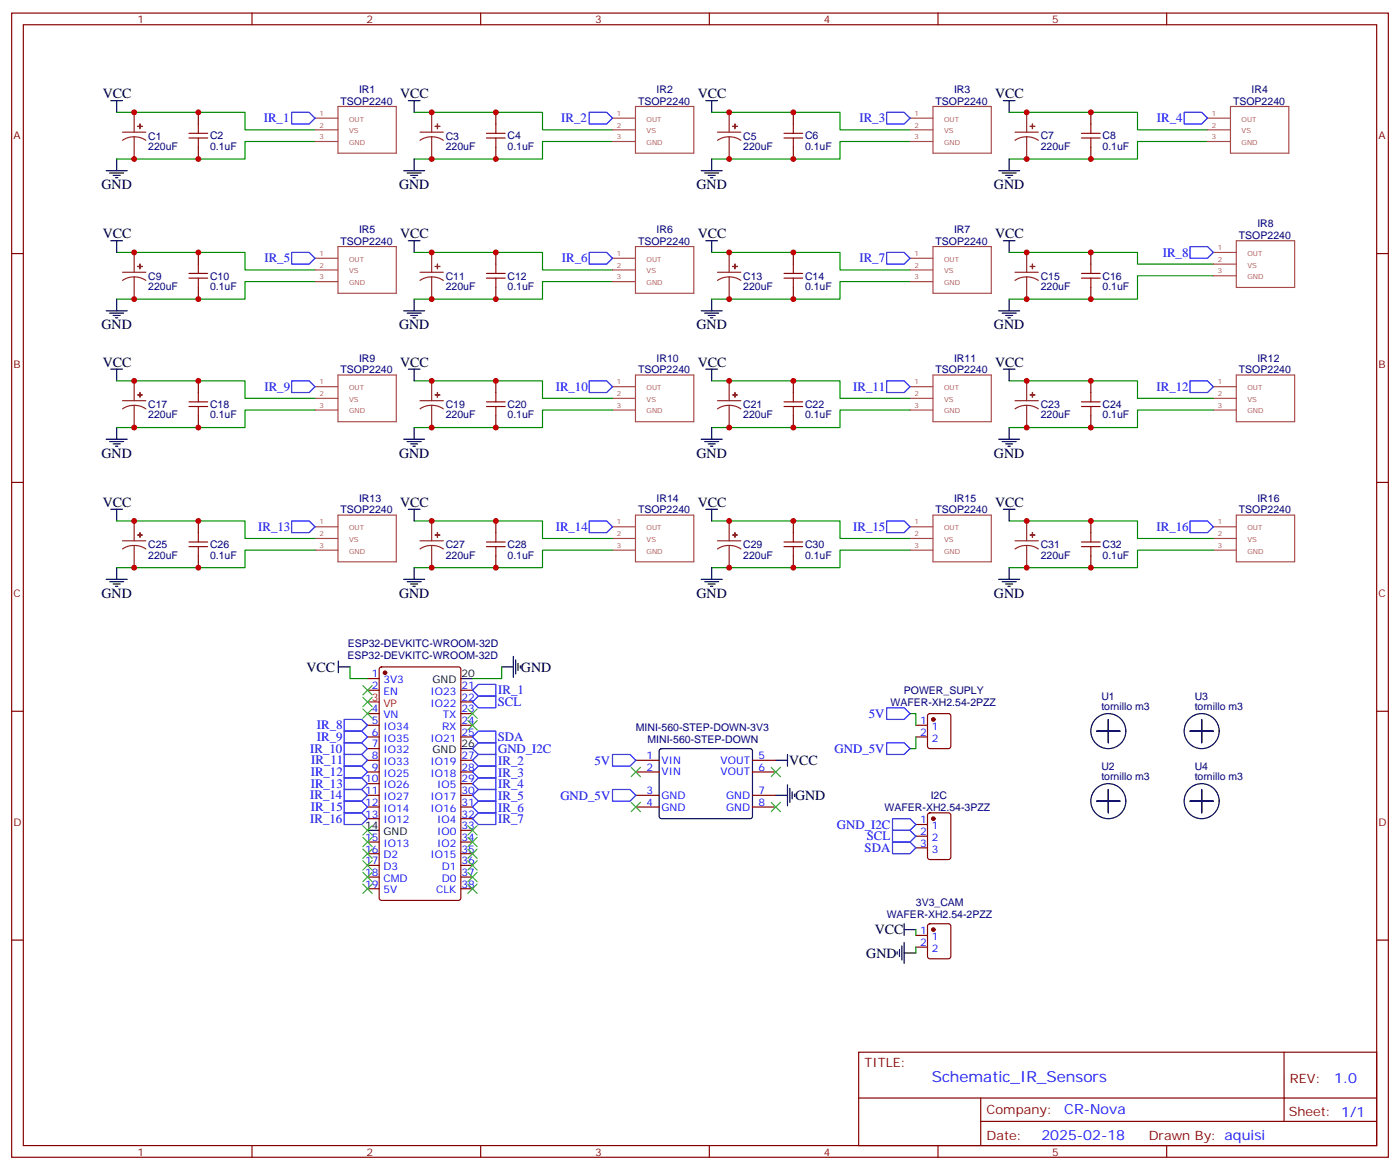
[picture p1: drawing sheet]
<svg xmlns="http://www.w3.org/2000/svg" width="423mm" height="354mm" viewBox="0 0 423 354" stroke-linecap="round" stroke-linejoin="round" font-family="sans-serif">
<g fill="none" stroke="#870000" stroke-width=".35">
<path d="M3.5 4h416.3v345.7h-416.3zM7.1 7.5h409.2v338.6h-409.2zM76.2 4v3.5M145.3 4v3.5M214.5 4v3.5M283.6 4v3.5M352.8 4v3.5M60 33.9v3.6M149.9 33.9v3.6M239.9 33.9v3.6M329.8 33.9v3.6M60 44.5v3.5"/>
<path d="M149.9 44.5v3.5M239.9 44.5v3.5M329.8 44.5v3.5M3.5 76.6h3.6M60 76.3v3.5M149.9 76.3v3.5M239.9 76.3v3.5M329.8 76.3v3.5M416.3 76.6h3.5M60 86.9v3.5M149.9 86.9v3.5M239.9 86.9v3.5"/>
<path d="M329.8 86.9v3.5M60 115.1v3.5M149.9 115.1v3.5M239.9 115.1v3.5M329.8 115.1v3.5M60 125.7v3.5M149.9 125.7v3.5M239.9 125.7v3.5M329.8 125.7v3.5M3.5 145.8h3.6M60 157.4v3.5M149.9 157.4v3.5"/>
<path d="M239.9 157.4v3.5M329.8 157.4v3.5M416.3 145.8h3.5M60 168v3.5M149.9 168v3.5M239.9 168v3.5M329.8 168v3.5M3.5 214.9h3.6M111.1 219.1h3.6M111.1 215.6h3.6M111.1 208.6h3.6M111.1 205h3.6"/>
<path d="M114.9 201.7l.5-.2h23.2l.7 .4v69.5l-.4 .6-23.5 .1-.7-.5v-69.4zM139.3 219.1h3.6M139.3 215.6h3.6M139.3 212.1h3.6M139.3 208.6h3.6M276.9 219.1h3.6M280.7 215.8l.5-.2h5.6l.7 .4v9.5l-.4 .6-5.9 .1-.7-.5v-9.4zM416.3 214.9h3.5M111.1 236.8h3.6M111.1 233.3h3.6M111.1 229.7h3.6M111.1 222.7h3.6"/>
<path d="M111.1 226.2h3.6M139.3 236.8h3.6M139.3 233.3h3.6M139.3 229.7h3.6M139.3 222.7h3.6M192.3 233.3h7M192.3 229.7h7M227.5 233.3h7.1M227.5 229.7h7.1M276.9 222.7h3.6M111.1 258h3.6M111.1 254.4h3.6"/>
<path d="M111.1 247.4h3.6M111.1 243.8h3.6M111.1 240.3h3.6M139.3 258h3.6M139.3 254.4h3.6M139.3 250.9h3.6M139.3 247.4h3.6M139.3 243.8h3.6M139.3 240.3h3.6M192.3 243.8h7M192.3 240.3h7M227.5 243.8h7.1"/>
<path d="M227.5 240.3h7.1M276.9 249.1h3.6M276.9 252.7h3.6M276.9 256.2h3.6M280.7 245.8l.5-.2h5.6l.7 .4v13l-.4 .7h-5.9l-.7-.4v-13zM111.1 268.5h3.6M111.1 265h3.6M111.1 261.5h3.6M139.3 268.5h3.6M139.3 265h3.6M139.3 261.5h3.6M280.7 279.3l.5-.2h5.6l.7 .4v9.5l-.4 .6-5.9 .1-.7-.5v-9.4z"/>
<path d="M3.5 284.1h3.6M276.9 282.6h3.6M276.9 286.2h3.6M416.3 284.1h3.5M259.6 317.9h156.7v28.2h-156.7zM388.3 317.9v20.9M259.7 331.8h156.4M296.6 338.8h119.5M296.6 331.8v14.1M76.2 346.1v3.6M145.3 346.1v3.6M214.5 346.1v3.6"/>
<path d="M283.6 346.1v3.6M352.8 346.1v3.6"/>
</g>
<g fill="none" stroke="#000" stroke-width=".35">
<path d="M33.5 30.4h3.5M35.3 30.4v3.5M123.5 30.4h3.5M125.2 30.4v3.5M213.4 30.4h3.6M215.2 30.4v3.5M303.4 30.4h3.5M305.2 30.4v3.5M32.1 51.6h6.4M33.2 52.3h4.2M34.2 53h2.1M34.9 53.7h.7"/>
<path d="M35.3 48v3.6M122.1 51.6h6.3M123.1 52.3h4.3M124.2 53h2.1M124.9 53.7h.7M125.2 48v3.6M212 51.6h6.4M213.1 52.3h4.2M214.1 53h2.2M214.8 53.7h.7M215.2 48v3.6M302 51.6h6.3"/>
<path d="M303 52.3h4.3M304.1 53h2.1M304.8 53.7h.7M305.2 48v3.6M33.5 72.7h3.5M35.3 72.7v3.6M123.5 72.7h3.5M125.2 72.7v3.6M213.4 72.7h3.6M215.2 72.7v3.6M303.4 72.7h3.5M305.2 72.7v3.6"/>
<path d="M32.1 93.9h6.4M33.2 94.6h4.2M34.2 95.3h2.1M34.9 96h.7M35.3 90.4v3.5M122.1 93.9h6.3M123.1 94.6h4.3M124.2 95.3h2.1M124.9 96h.7M125.2 90.4v3.5M212 93.9h6.4M213.1 94.6h4.2"/>
<path d="M214.1 95.3h2.2M214.8 96h.7M215.2 90.4v3.5M302 93.9h6.3M303 94.6h4.3M304.1 95.3h2.1M304.8 96h.7M305.2 90.4v3.5M33.5 111.5h3.5M35.3 111.5v3.6M123.5 111.5h3.5M125.2 111.5v3.6"/>
<path d="M213.4 111.5h3.6M215.2 111.5v3.6M303.4 111.5h3.5M305.2 111.5v3.6M32.1 132.7h6.4M33.2 133.4h4.2M34.2 134.1h2.1M34.9 134.8h.7M35.3 129.2v3.5M122.1 132.7h6.3M123.1 133.4h4.3M124.2 134.1h2.1"/>
<path d="M124.9 134.8h.7M125.2 129.2v3.5M212 132.7h6.4M213.1 133.4h4.2M214.1 134.1h2.2M214.8 134.8h.7M215.2 129.2v3.5M302 132.7h6.3M303 133.4h4.3M304.1 134.1h2.1M304.8 134.8h.7M305.2 129.2v3.5"/>
<path d="M33.5 153.9h3.5M35.3 153.9v3.5M123.5 153.9h3.5M125.2 153.9v3.5M213.4 153.9h3.6M215.2 153.9v3.5M303.4 153.9h3.5M305.2 153.9v3.5M32.1 175h6.4M33.2 175.8h4.2M34.2 176.5h2.1M34.9 177.2h.7"/>
<path d="M35.3 171.5v3.5M122.1 175h6.3M123.1 175.8h4.3M124.2 176.5h2.1M124.9 177.2h.7M125.2 171.5v3.5M212 175h6.4M213.1 175.8h4.2M214.1 176.5h2.2M214.8 177.2h.7M215.2 171.5v3.5M302 175h6.3"/>
<path d="M303 175.8h4.3M304.1 176.5h2.1M304.8 177.2h.7M305.2 171.5v3.5M102.3 199.7v3.6M155.2 198.3v6.4M155.9 199.4v4.2M102.3 201.5h3.5M139.3 205h3.6M151.7 201.5h3.5M156.6 200.4v2.2M157.3 201.2v.7"/>
<path d="M335.1 217.4v3.5h3.6h-3.6v3.5v-3.5h-3.5h3.5zM363.4 217.4v3.5h3.5h-3.5v3.5v-3.5h-3.6h3.6zM139.3 226.2h3.6M199.6 226.4l.4-.2h26.8l.5 .2 .2 .5v20l-.7 .5-27-.1-.5-.6v-19.8zM234.6 229.7h3.5M238.1 228v3.5M238.1 237.1v6.4M238.8 238.2v4.2M239.5 239.3v2.1M240.2 240v.7M335.1 238.5v3.6h3.6h-3.6v3.5v-3.5h-3.5h3.5zM363.4 238.5v3.6h3.5h-3.5v3.5v-3.5h-3.6h3.6z"/>
<path d="M111.1 250.9h3.6M234.6 240.3h3.5M273.4 279.1v3.5M271.3 287.6v.7M272 286.9v2.1M272.7 285.8v4.3M273.4 280.9h3.5M273.4 284.8v6.3M273.4 287.9h3.5"/>
<circle cx="335.1" cy="220.9" r="5.3"/>
<circle cx="363.4" cy="220.9" r="5.3"/>
<circle cx="335.1" cy="242.1" r="5.3"/>
<circle cx="363.4" cy="242.1" r="5.3"/>
</g>
<path d="M111.1 212.1h3.6" fill="none" stroke="#f00" stroke-width=".35"/>
<g fill="#870000" stroke="#870000" stroke-width=".35">
<circle cx="116.4" cy="203.3" r=".53"/>
<circle cx="282.2" cy="217.4" r=".53"/>
<circle cx="282.2" cy="247.4" r=".53"/>
<circle cx="282.2" cy="280.9" r=".53"/>
</g>
<g fill="none" stroke="#008700" stroke-width=".35">
<path d="M35.3 33.9h38.8v5.3h21.1M125.2 33.9h38.8v5.3h21.2M215.2 33.9h38.8v5.3h21.2M305.2 33.9h38.8v5.3h21.1M95.2 42.8h-21.1v5.2h-38.8M185.2 42.8h-21.2v5.2h-38.8M275.2 42.8h-21.2v5.2h-38.8M365.1 42.8h-21.1v5.2h-38.8M35.3 76.3h38.8v5.3h21.1M125.2 76.3h38.8v5.3h21.2M215.2 76.3h38.8v5.3h21.2M305.2 76.3h38.8v3.5h22.9"/>
<path d="M95.2 85.1h-21.1v5.3h-38.8M185.2 85.1h-21.2v5.3h-38.8M275.2 85.1h-21.2v5.3h-38.8M366.9 83.3h-22.9v7.1h-38.8M35.3 115.1h38.8v5.3h21.1M125.2 115.1h38.8v5.3h21.2M215.2 115.1h38.8v5.3h21.2M305.2 115.1h38.8v5.3h22.9M95.2 123.9h-21.1v5.3h-38.8M185.2 123.9h-21.2v5.3h-38.8M275.2 123.9h-21.2v5.3h-38.8M366.9 123.9h-22.9v5.3h-38.8"/>
<path d="M35.3 157.4h38.8v5.3h21.1M125.2 157.4h38.8v5.3h21.2M215.2 157.4h38.8v5.3h21.2M305.2 157.4h38.8v5.3h22.9M95.2 166.2h-21.1v5.3h-38.8M185.2 166.2h-21.2v5.3h-38.8M275.2 166.2h-21.2v5.3h-38.8M366.9 166.2h-22.9v5.3h-38.8M105.8 201.5v3.5h5.3M151.7 201.5v3.5h-8.8M275.2 215.6h1.7v3.5M276.9 222.7v3.5h-1.7"/>
<path d="M276.9 280.9v1.7M276.9 286.2v1.7"/>
</g>
<g fill="none" stroke="#a64a4a" stroke-width=".35">
<path d="M95.2 39.2h7M95.2 35.7h7M102.2 32.2h17.6v14.1h-17.6zM185.2 39.2h7M185.2 35.7h7M192.2 32.2h17.6v14.1h-17.6zM275.2 39.2h6.9M275.2 35.7h6.9M282.1 32.2h17.7v14.1h-17.7zM365.1 39.2h7M365.1 35.7h7M372.1 32.2h17.6v14.1h-17.6z"/>
<path d="M95.2 42.8h7M185.2 42.8h7M275.2 42.8h6.9M365.1 42.8h7M95.2 78h7M102.2 74.5h17.6v14.1h-17.6zM185.2 78h7M192.2 74.5h17.6v14.1h-17.6zM275.2 78h6.9M282.1 74.5h17.7v14.1h-17.7zM366.9 79.8h6.9M366.9 76.3h6.9"/>
<path d="M373.8 72.7h17.7v14.2h-17.7zM95.2 85.1h7M95.2 81.6h7M185.2 85.1h7M185.2 81.6h7M275.2 85.1h6.9M275.2 81.6h6.9M366.9 83.3h6.9M95.2 116.8h7M102.2 113.3h17.6v14.1h-17.6zM185.2 116.8h7M192.2 113.3h17.6v14.1h-17.6z"/>
<path d="M275.2 116.8h6.9M282.1 113.3h17.7v14.1h-17.7zM366.9 116.8h6.9M373.8 113.3h17.7v14.1h-17.7zM95.2 123.9h7M95.2 120.4h7M185.2 123.9h7M185.2 120.4h7M275.2 123.9h6.9M275.2 120.4h6.9M366.9 123.9h6.9M366.9 120.4h6.9"/>
<path d="M95.2 159.2h7M102.2 155.6h17.6v14.2h-17.6zM185.2 159.2h7M192.2 155.6h17.6v14.2h-17.6zM275.2 159.2h6.9M282.1 155.6h17.7v14.2h-17.7zM366.9 159.2h6.9M373.8 155.6h17.7v14.2h-17.7zM95.2 166.2h7M95.2 162.7h7M185.2 166.2h7M185.2 162.7h7"/>
<path d="M275.2 166.2h6.9M275.2 162.7h6.9M366.9 166.2h6.9M366.9 162.7h6.9"/>
</g>
<g fill="none" stroke="#00f" stroke-width=".35">
<path d="M88.2 33.9h5.3l1.7 1.8-1.7 1.8h-5.3zM178.2 33.9h5.2l1.8 1.8-1.8 1.8h-5.2zM268.1 33.9h5.3l1.8 1.8-1.8 1.8h-5.3zM358.1 33.9h5.3l1.7 1.8-1.7 1.8h-5.3zM88.2 76.3h5.3l1.7 1.7-1.7 1.8h-5.3zM178.2 76.3h5.2l1.8 1.7-1.8 1.8h-5.2zM268.1 76.3h5.3l1.8 1.7-1.8 1.8h-5.3zM359.8 74.5h5.3l1.8 1.8-1.8 1.7h-5.3zM88.2 115.1h5.3l1.7 1.7-1.7 1.8h-5.3zM178.2 115.1h5.2l1.8 1.7-1.8 1.8h-5.2zM268.1 115.1h5.3l1.8 1.7-1.8 1.8h-5.3zM359.8 115.1h5.3l1.8 1.7-1.8 1.8h-5.3z"/>
<path d="M88.2 157.4h5.3l1.7 1.8-1.7 1.7h-5.3zM178.2 157.4h5.2l1.8 1.8-1.8 1.7h-5.2zM268.1 157.4h5.3l1.8 1.8-1.8 1.7h-5.3zM359.8 157.4h5.3l1.8 1.8-1.8 1.7h-5.3zM104.1 217.4h5.3l1.7 1.7-1.7 1.8h-5.3zM142.9 208.6l1.7-1.8h5.3v3.5h-5.3zM142.9 212.1l1.7-1.8h5.3v3.6h-5.3zM268.1 213.9h5.3l1.8 1.7-1.8 1.8h-5.3zM104.1 220.9h5.3l1.7 1.8-1.7 1.7h-5.3zM104.1 224.4h5.3l1.7 1.8-1.7 1.8h-5.3zM104.1 228h5.3l1.7 1.7-1.7 1.8h-5.3zM104.1 231.5h5.3l1.7 1.8-1.7 1.7h-5.3z"/>
<path d="M104.1 235h5.3l1.7 1.8-1.7 1.7h-5.3zM104.1 238.5h5.3l1.7 1.8-1.7 1.8h-5.3zM142.9 233.3l1.7-1.8h5.3v3.5h-5.3zM142.9 222.7l1.7-1.8h5.3v3.5h-5.3zM142.9 226.2l1.7-1.8h5.3v3.6h-5.3zM144.6 228h5.3v3.5h-5.3l-1.7-1.8zM144.6 235h5.3v3.5h-5.3l-1.7-1.7zM185.2 228h5.3l1.8 1.7-1.8 1.8h-5.3zM185.2 238.5h5.3l1.8 1.8-1.8 1.8h-5.3zM268.1 224.4h5.3l1.8 1.8-1.8 1.8h-5.3zM104.1 242.1h5.3l1.7 1.7-1.7 1.8h-5.3zM104.1 245.6h5.3l1.7 1.8-1.7 1.7h-5.3z"/>
<path d="M142.9 240.3l1.7-1.8h5.3v3.6h-5.3zM142.9 243.8l1.7-1.7h5.3v3.5h-5.3zM142.9 247.4l1.7-1.8h5.3v3.5h-5.3zM269.9 247.4h5.3l1.7 1.7-1.7 1.8h-5.3zM269.9 250.9h5.3l1.7 1.8-1.7 1.7h-5.3zM269.9 254.4h5.3l1.7 1.8-1.7 1.8h-5.3z"/>
</g>
<g fill="none" stroke="#3c3" stroke-width=".35">
<path d="M109.7 207.2l2.8 2.8M109.7 210.7l2.8 2.8M109.7 214.2l2.8 2.8M112.5 207.2l-2.8 2.8M112.5 210.7l-2.8 2.8M112.5 214.2l-2.8 2.8M141.5 214.2l2.8 2.8M141.5 217.7l2.8 2.9M144.3 214.2l-2.8 2.8M144.3 217.7l-2.8 2.9M190.9 231.8l2.8 2.9M193.7 231.8l-2.8 2.9"/>
<path d="M233.2 231.8l2.8 2.9M236 231.8l-2.8 2.9M109.7 256.5l2.8 2.9M109.7 253l2.8 2.8M109.7 249.5l2.8 2.8M112.5 256.5l-2.8 2.9M112.5 249.5l-2.8 2.8M112.5 253l-2.8 2.8M141.5 253l2.8 2.8M141.5 249.5l2.8 2.8M141.5 256.5l2.8 2.9M144.3 253l-2.8 2.8"/>
<path d="M144.3 249.5l-2.8 2.8M144.3 256.5l-2.8 2.9M190.9 242.4l2.8 2.9M193.7 242.4l-2.8 2.9M233.2 242.4l2.8 2.9M236 242.4l-2.8 2.9M109.7 260.1l2.8 2.8M109.7 263.6l2.8 2.8M109.7 267.1l2.8 2.8M112.5 260.1l-2.8 2.8M112.5 263.6l-2.8 2.8M112.5 267.1l-2.8 2.8"/>
<path d="M141.5 260.1l2.8 2.8M141.5 263.6l2.8 2.8M141.5 267.1l2.8 2.8M144.3 260.1l-2.8 2.8M144.3 263.6l-2.8 2.8M144.3 267.1l-2.8 2.8"/>
</g>
<g fill="none" stroke="#8c2424" stroke-width=".35">
<path d="M37 39.9h7.1M40.6 33.9v6M127 39.9h7.1M130.5 33.9v6M217 39.9h7M220.5 33.9v6M306.9 39.9h7.1M310.4 33.9v6M40.6 41.3l-1.9 .3-1.7 .8M40.6 41.3l1.8 .3 1.7 .8M40.6 41.3v6.7M130.5 41.3l-1.8 .3-1.7 .8"/>
<path d="M130.5 41.3l1.9 .3 1.7 .8M130.5 41.3v6.7M220.5 41.3l-1.9 .3-1.6 .8M220.5 41.3l1.8 .3 1.7 .8M220.5 41.3v6.7M310.4 41.3l-1.8 .3-1.7 .8M310.4 41.3l1.9 .3 1.7 .8M310.4 41.3v6.7M40.6 76.3v6M130.5 76.3v6M220.5 76.3v6M310.4 76.3v6"/>
<path d="M37 82.3h7.1M40.6 83.7l-1.9 .2-1.7 .8M40.6 83.7l1.8 .2 1.7 .8M40.6 83.7v6.7M127 82.3h7.1M130.5 83.7l-1.8 .2-1.7 .8M130.5 83.7l1.9 .2 1.7 .8M130.5 83.7v6.7M217 82.3h7M220.5 83.7l-1.9 .2-1.6 .8M220.5 83.7l1.8 .2 1.7 .8M220.5 83.7v6.7"/>
<path d="M306.9 82.3h7.1M310.4 83.7l-1.8 .2-1.7 .8M310.4 83.7l1.9 .2 1.7 .8M310.4 83.7v6.7M40.6 115.1v6M130.5 115.1v6M220.5 115.1v6M310.4 115.1v6M37 121.1h7.1M40.6 122.5l-1.9 .2-1.7 .8M40.6 122.5l1.8 .2 1.7 .8M40.6 122.5v6.7"/>
<path d="M127 121.1h7.1M130.5 122.5l-1.8 .2-1.7 .8M130.5 122.5l1.9 .2 1.7 .8M130.5 122.5v6.7M217 121.1h7M220.5 122.5l-1.9 .2-1.6 .8M220.5 122.5l1.8 .2 1.7 .8M220.5 122.5v6.7M306.9 121.1h7.1M310.4 122.5l-1.8 .2-1.7 .8M310.4 122.5l1.9 .2 1.7 .8M310.4 122.5v6.7"/>
<path d="M40.6 157.4v6M130.5 157.4v6M220.5 157.4v6M310.4 157.4v6M37 163.4h7.1M40.6 164.8l-1.9 .3-1.7 .8M40.6 164.8l1.8 .3 1.7 .8M40.6 164.8v6.7M127 163.4h7.1M130.5 164.8l-1.8 .3-1.7 .8M130.5 164.8l1.9 .3 1.7 .8M130.5 164.8v6.7"/>
<path d="M217 163.4h7M220.5 164.8l-1.9 .3-1.6 .8M220.5 164.8l1.8 .3 1.7 .8M220.5 164.8v6.7M306.9 163.4h7.1M310.4 164.8l-1.8 .3-1.7 .8M310.4 164.8l1.9 .3 1.7 .8M310.4 164.8v6.7"/>
</g>
<g fill="#8c2424" stroke="#8c2424" stroke-width=".35">
<path d="M41.6 38.2h1.4z"/>
<path d="M42.3 37.5v1.4z"/>
<path d="M131.6 38.2h1.4z"/>
<path d="M132.3 37.5v1.4z"/>
<path d="M221.5 38.2h1.5z"/>
<path d="M222.2 37.5v1.4z"/>
<path d="M311.5 38.2h1.4z"/>
<path d="M312.2 37.5v1.4z"/>
<path d="M41.6 80.5h1.4z"/>
<path d="M42.3 79.8v1.4z"/>
<path d="M131.6 80.5h1.4z"/>
<path d="M132.3 79.8v1.4z"/>
<path d="M221.5 80.5h1.5z"/>
<path d="M222.2 79.8v1.4z"/>
<path d="M311.5 80.5h1.4z"/>
<path d="M312.2 79.8v1.4z"/>
<path d="M41.6 119.3h1.4z"/>
<path d="M42.3 118.6v1.4z"/>
<path d="M131.6 119.3h1.4z"/>
<path d="M132.3 118.6v1.4z"/>
<path d="M221.5 119.3h1.5z"/>
<path d="M222.2 118.6v1.4z"/>
<path d="M311.5 119.3h1.4z"/>
<path d="M312.2 118.6v1.4z"/>
<path d="M41.6 161.6l1.4 .1z"/>
<path d="M42.3 160.9v1.4z"/>
<path d="M131.6 161.6l1.4 .1z"/>
<path d="M132.3 160.9v1.4z"/>
<path d="M221.5 161.6l1.5 .1z"/>
<path d="M222.2 160.9v1.4z"/>
<path d="M311.5 161.6l1.4 .1z"/>
<path d="M312.2 160.9v1.4z"/>
</g>
<g fill="none" stroke="#a10000" stroke-width=".35">
<path d="M60 37.5v2.8M149.9 37.5v2.8M239.9 37.5v2.8M329.8 37.5v2.8M57.1 41.7h5.7M57.1 40.3h5.7M60 41.7v2.8M147.1 41.7h5.7M147.1 40.3h5.7M149.9 41.7v2.8M237.1 41.7h5.6M237.1 40.3h5.6"/>
<path d="M239.9 41.7v2.8M327 41.7h5.7M327 40.3h5.7M329.8 41.7v2.8M60 79.8v2.8M149.9 79.8v2.8M239.9 79.8v2.8M329.8 79.8v2.8M57.1 84h5.7M57.1 82.6h5.7M60 84v2.9M147.1 84h5.7"/>
<path d="M147.1 82.6h5.7M149.9 84v2.9M237.1 84h5.6M237.1 82.6h5.6M239.9 84v2.9M327 84h5.7M327 82.6h5.7M329.8 84v2.9M60 118.6v2.8M149.9 118.6v2.8M239.9 118.6v2.8M329.8 118.6v2.8"/>
<path d="M57.1 122.8h5.7M57.1 121.4h5.7M60 122.8v2.9M147.1 122.8h5.7M147.1 121.4h5.7M149.9 122.8v2.9M237.1 122.8h5.6M237.1 121.4h5.6M239.9 122.8v2.9M327 122.8h5.7M327 121.4h5.7M329.8 122.8v2.9"/>
<path d="M57.1 165.2h5.7M57.1 163.8h5.7M60 160.9v2.9M60 165.2v2.8M147.1 165.2h5.7M147.1 163.8h5.7M149.9 160.9v2.9M149.9 165.2v2.8M237.1 165.2h5.6M237.1 163.8h5.6M239.9 160.9v2.9M239.9 165.2v2.8"/>
<path d="M327 165.2h5.7M327 163.8h5.7M329.8 160.9v2.9M329.8 165.2v2.8"/>
</g>
<g fill="#c00">
<circle cx="40.6" cy="33.9" r=".88"/>
<circle cx="40.6" cy="48" r=".88"/>
<circle cx="130.5" cy="33.9" r=".88"/>
<circle cx="130.5" cy="48" r=".88"/>
<circle cx="220.5" cy="33.9" r=".88"/>
<circle cx="220.5" cy="48" r=".88"/>
<circle cx="310.4" cy="33.9" r=".88"/>
<circle cx="310.4" cy="48" r=".88"/>
<circle cx="40.6" cy="76.3" r=".88"/>
<circle cx="40.6" cy="90.4" r=".88"/>
<circle cx="130.5" cy="76.3" r=".88"/>
<circle cx="130.5" cy="90.4" r=".88"/>
<circle cx="220.5" cy="76.3" r=".88"/>
<circle cx="220.5" cy="90.4" r=".88"/>
<circle cx="310.4" cy="76.3" r=".88"/>
<circle cx="310.4" cy="90.4" r=".88"/>
<circle cx="40.6" cy="115.1" r=".88"/>
<circle cx="40.6" cy="129.2" r=".88"/>
<circle cx="130.5" cy="115.1" r=".88"/>
<circle cx="130.5" cy="129.2" r=".88"/>
<circle cx="220.5" cy="115.1" r=".88"/>
<circle cx="220.5" cy="129.2" r=".88"/>
<circle cx="310.4" cy="115.1" r=".88"/>
<circle cx="310.4" cy="129.2" r=".88"/>
<circle cx="40.6" cy="157.4" r=".88"/>
<circle cx="40.6" cy="171.5" r=".88"/>
<circle cx="130.5" cy="157.4" r=".88"/>
<circle cx="130.5" cy="171.5" r=".88"/>
<circle cx="220.5" cy="157.4" r=".88"/>
<circle cx="220.5" cy="171.5" r=".88"/>
<circle cx="310.4" cy="157.4" r=".88"/>
<circle cx="310.4" cy="171.5" r=".88"/>
<circle cx="60" cy="48" r=".88"/>
<circle cx="60" cy="33.9" r=".88"/>
<circle cx="149.9" cy="48" r=".88"/>
<circle cx="149.9" cy="33.9" r=".88"/>
<circle cx="239.9" cy="48" r=".88"/>
<circle cx="239.9" cy="33.9" r=".88"/>
<circle cx="329.8" cy="48" r=".88"/>
<circle cx="329.8" cy="33.9" r=".88"/>
<circle cx="60" cy="90.4" r=".88"/>
<circle cx="60" cy="76.3" r=".88"/>
<circle cx="149.9" cy="90.4" r=".88"/>
<circle cx="149.9" cy="76.3" r=".88"/>
<circle cx="239.9" cy="90.4" r=".88"/>
<circle cx="239.9" cy="76.3" r=".88"/>
<circle cx="329.8" cy="90.4" r=".88"/>
<circle cx="329.8" cy="76.3" r=".88"/>
<circle cx="60" cy="129.2" r=".88"/>
<circle cx="60" cy="115.1" r=".88"/>
<circle cx="149.9" cy="129.2" r=".88"/>
<circle cx="149.9" cy="115.1" r=".88"/>
<circle cx="239.9" cy="129.2" r=".88"/>
<circle cx="239.9" cy="115.1" r=".88"/>
<circle cx="329.8" cy="129.2" r=".88"/>
<circle cx="329.8" cy="115.1" r=".88"/>
<circle cx="60" cy="171.5" r=".88"/>
<circle cx="60" cy="157.4" r=".88"/>
<circle cx="149.9" cy="171.5" r=".88"/>
<circle cx="149.9" cy="157.4" r=".88"/>
<circle cx="239.9" cy="171.5" r=".88"/>
<circle cx="239.9" cy="157.4" r=".88"/>
<circle cx="329.8" cy="171.5" r=".88"/>
<circle cx="329.8" cy="157.4" r=".88"/>
</g>
<text font-size="4.6" fill="#00f" x="281.7" y="327">Schematic_IR_Sensors</text>
<g font-size="4.2">
<text x="31" y="29.7">VCC</text>
<text x="121" y="29.7">VCC</text>
<text x="211" y="29.7">VCC</text>
<text x="300.9" y="29.7">VCC</text>
<text x="30.7" y="57.2">GND</text>
<text x="120.6" y="57.2">GND</text>
<text x="210.6" y="57.2">GND</text>
<text x="300.6" y="57.2">GND</text>
<text x="31" y="72">VCC</text>
<text x="121" y="72">VCC</text>
<text x="211" y="72">VCC</text>
<text x="300.9" y="72">VCC</text>
<text x="30.7" y="99.6">GND</text>
<text x="120.6" y="99.6">GND</text>
<text x="210.6" y="99.6">GND</text>
<text x="300.6" y="99.6">GND</text>
<text x="31" y="110.8">VCC</text>
<text x="121" y="110.8">VCC</text>
<text x="211" y="110.8">VCC</text>
<text x="300.9" y="110.8">VCC</text>
<text x="30.7" y="138.4">GND</text>
<text x="120.6" y="138.4">GND</text>
<text x="210.6" y="138.4">GND</text>
<text x="300.6" y="138.4">GND</text>
<text x="31" y="153.2">VCC</text>
<text x="121" y="153.2">VCC</text>
<text x="211" y="153.2">VCC</text>
<text x="300.9" y="153.2">VCC</text>
<text x="30.7" y="180.7">GND</text>
<text x="120.6" y="180.7">GND</text>
<text x="210.6" y="180.7">GND</text>
<text x="300.6" y="180.7">GND</text>
<text x="92.7" y="203">VCC</text>
<text x="157.5" y="202.9">GND</text>
<text x="238.6" y="231.1">VCC</text>
<text x="240.4" y="241.7">GND</text>
<text x="264.5" y="282.3">VCC</text>
<text x="261.9" y="289.3">GND</text>
</g>
<g font-size="4.2" fill="#00f">
<text x="403.4" y="327.2">1.0</text>
<text x="321.8" y="336.7">CR-Nova</text>
<text x="314.9" y="344.6">2025-02-18</text>
</g>
<g font-size="3.9" fill="#00f">
<text x="79.8" y="37">IR_1</text>
<text x="169.7" y="37">IR_2</text>
<text x="259.9" y="37">IR_3</text>
<text x="349.8" y="37">IR_4</text>
<text x="351.6" y="77.5">IR_8</text>
<text x="80" y="79.3">IR_5</text>
<text x="169.9" y="79.3">IR_6</text>
<text x="259.9" y="79.3">IR_7</text>
<text x="80" y="118.1">IR_9</text>
<text x="168" y="118">IR_10</text>
<text x="258" y="118">IR_11</text>
<text x="349.7" y="118">IR_12</text>
<text x="78.1" y="160.3">IR_13</text>
<text x="168" y="160.3">IR_14</text>
<text x="258" y="160.3">IR_15</text>
<text x="349.7" y="160.3">IR_16</text>
<text x="150.6" y="209.8">IR_1</text>
<text x="150.5" y="213.4">SCL</text>
<text x="95.8" y="220.4">IR_8</text>
<text x="262.7" y="216.9">5V</text>
<text x="93.8" y="227.4">IR_10</text>
<text x="95.8" y="223.9">IR_9</text>
<text x="150.5" y="223.9">SDA</text>
<text x="150.6" y="227.5">GND_I2C</text>
<text x="252.3" y="227.5">GND_5V</text>
<text x="94.1" y="231">IR_11</text>
<text x="150.6" y="231.1">IR_2</text>
<text x="179.8" y="231">5V</text>
<text x="94" y="234.5">IR_12</text>
<text x="94" y="238">IR_13</text>
<text x="150.6" y="234.6">IR_3</text>
<text x="150.6" y="238.2">IR_4</text>
<text x="93.8" y="241.6">IR_14</text>
<text x="94" y="245.1">IR_15</text>
<text x="150.6" y="241.7">IR_5</text>
<text x="150.6" y="245.2">IR_6</text>
<text x="169.4" y="241.6">GND_5V</text>
<text x="93.8" y="248.6">IR_16</text>
<text x="150.6" y="248.7">IR_7</text>
<text x="253.1" y="250.4">GND_I2C</text>
<text x="261.4" y="257.5">SDA</text>
<text x="262.1" y="253.9">SCL</text>
</g>
<g font-size="3.9" fill="#800">
<text x="261.4" y="322.5">TITLE:</text>
<text x="390" y="327.2">REV:</text>
<text x="298.3" y="336.7">Company:</text>
<text x="389.7" y="337.3">Sheet: 1/1</text>
<text x="298.3" y="344.4">Date:</text>
<text x="347.4" y="344.5">Drawn By: aquisi</text>
</g>
<g font-size="3.2" fill="#800">
<text x="41.6" y="6.9">1</text>
<text x="110.8" y="6.9">2</text>
<text x="179.9" y="6.9">3</text>
<text x="249.1" y="6.9">4</text>
<text x="318.2" y="6.9">5</text>
<text x="4.1" y="42.1">A</text>
<text x="416.8" y="42.1">A</text>
<text x="4.1" y="111.2">B</text>
<text x="416.8" y="111.2">B</text>
<text x="4.1" y="180.3">C</text>
<text x="416.8" y="180.3">C</text>
<text x="4.1" y="249.5">D</text>
<text x="416.8" y="249.5">D</text>
<text x="41.6" y="349.1">1</text>
<text x="110.8" y="349.1">2</text>
<text x="179.9" y="349.1">3</text>
<text x="249.1" y="349.1">4</text>
<text x="318.2" y="349.1">5</text>
</g>
<g font-size="3.2" fill="#000080">
<text x="108.6" y="28.1">IR1</text>
<text x="198.5" y="28.1">IR2</text>
<text x="288.5" y="28.1">IR3</text>
<text x="378.4" y="28.1">IR4</text>
<text x="103" y="31.6">TSOP2240</text>
<text x="192.9" y="31.6">TSOP2240</text>
<text x="282.9" y="31.6">TSOP2240</text>
<text x="372.9" y="31.6">TSOP2240</text>
<text x="44.8" y="45.3">220uF</text>
<text x="44.8" y="42.2">C1</text>
<text x="63.5" y="45.3">0.1uF</text>
<text x="63.5" y="42.1">C2</text>
<text x="134.8" y="45.3">220uF</text>
<text x="134.8" y="42.2">C3</text>
<text x="153.5" y="45.3">0.1uF</text>
<text x="153.5" y="42.1">C4</text>
<text x="224.7" y="45.3">220uF</text>
<text x="224.7" y="42.2">C5</text>
<text x="243.4" y="45.3">0.1uF</text>
<text x="243.4" y="42.1">C6</text>
<text x="314.7" y="45.3">220uF</text>
<text x="314.7" y="42.1">C7</text>
<text x="333.4" y="45.3">0.1uF</text>
<text x="333.4" y="42.1">C8</text>
<text x="108.6" y="70.4">IR5</text>
<text x="198.5" y="70.4">IR6</text>
<text x="288.5" y="70.4">IR7</text>
<text x="380.2" y="68.7">IR8</text>
<text x="103" y="74">TSOP2240</text>
<text x="192.9" y="74">TSOP2240</text>
<text x="282.9" y="74">TSOP2240</text>
<text x="374.6" y="72.2">TSOP2240</text>
<text x="44.8" y="87.6">220uF</text>
<text x="44.8" y="84.5">C9</text>
<text x="63.5" y="87.6">0.1uF</text>
<text x="63.5" y="84.5">C10</text>
<text x="134.8" y="87.6">220uF</text>
<text x="134.8" y="84.5">C11</text>
<text x="153.5" y="87.6">0.1uF</text>
<text x="153.5" y="84.5">C12</text>
<text x="224.7" y="87.6">220uF</text>
<text x="224.7" y="84.5">C13</text>
<text x="243.4" y="87.6">0.1uF</text>
<text x="243.4" y="84.5">C14</text>
<text x="314.7" y="87.6">220uF</text>
<text x="314.7" y="84.5">C15</text>
<text x="333.4" y="87.6">0.1uF</text>
<text x="333.4" y="84.5">C16</text>
<text x="103" y="112.8">TSOP2240</text>
<text x="108.6" y="109.2">IR9</text>
<text x="192.9" y="112.8">TSOP2240</text>
<text x="198.5" y="109.2">IR10</text>
<text x="282.9" y="112.8">TSOP2240</text>
<text x="288.5" y="109.2">IR11</text>
<text x="374.6" y="112.8">TSOP2240</text>
<text x="380.2" y="109.2">IR12</text>
<text x="44.8" y="123.3">C17</text>
<text x="63.5" y="123.3">C18</text>
<text x="134.8" y="123.3">C19</text>
<text x="153.5" y="123.3">C20</text>
<text x="224.7" y="123.3">C21</text>
<text x="243.4" y="123.3">C22</text>
<text x="314.7" y="123.3">C23</text>
<text x="333.4" y="123.3">C24</text>
<text x="44.8" y="126.4">220uF</text>
<text x="63.5" y="126.4">0.1uF</text>
<text x="134.8" y="126.4">220uF</text>
<text x="153.5" y="126.4">0.1uF</text>
<text x="224.7" y="126.4">220uF</text>
<text x="243.4" y="126.4">0.1uF</text>
<text x="314.7" y="126.4">220uF</text>
<text x="333.4" y="126.4">0.1uF</text>
<text x="103" y="155.1">TSOP2240</text>
<text x="108.6" y="151.6">IR13</text>
<text x="192.9" y="155.1">TSOP2240</text>
<text x="198.5" y="151.6">IR14</text>
<text x="282.9" y="155.1">TSOP2240</text>
<text x="288.5" y="151.6">IR15</text>
<text x="374.6" y="155.1">TSOP2240</text>
<text x="380.2" y="151.6">IR16</text>
<text x="44.8" y="165.6">C25</text>
<text x="63.5" y="165.6">C26</text>
<text x="134.8" y="165.6">C27</text>
<text x="153.5" y="165.6">C28</text>
<text x="224.7" y="165.6">C29</text>
<text x="243.4" y="165.6">C30</text>
<text x="314.7" y="165.6">C31</text>
<text x="333.4" y="165.6">C32</text>
<text x="44.8" y="168.8">220uF</text>
<text x="63.5" y="168.8">0.1uF</text>
<text x="134.8" y="168.8">220uF</text>
<text x="153.5" y="168.8">0.1uF</text>
<text x="224.7" y="168.8">220uF</text>
<text x="243.4" y="168.8">0.1uF</text>
<text x="314.7" y="168.8">220uF</text>
<text x="333.4" y="168.8">0.1uF</text>
<text x="105.2" y="195.6">ESP32-DEVKITC-WROOM-32D</text>
<text x="105.1" y="199.2">ESP32-DEVKITC-WROOM-32D</text>
<text x="273.3" y="209.7">POWER_SUPLY</text>
<text x="269.3" y="213.2">WAFER-XH2.54-2PZZ</text>
<text x="333" y="214.6">tornillo m3</text>
<text x="333" y="211.4">U1</text>
<text x="361.3" y="214.6">tornillo m3</text>
<text x="361.3" y="211.4">U3</text>
<text x="192.3" y="220.9">MINI-560-STEP-DOWN-3V3</text>
<text x="195.8" y="224.4">MINI-560-STEP-DOWN</text>
<text x="333" y="232.6">U2</text>
<text x="361.3" y="232.6">U4</text>
<text x="333" y="235.7">tornillo m3</text>
<text x="361.3" y="235.7">tornillo m3</text>
<text x="267.5" y="245">WAFER-XH2.54-3PZZ</text>
<text x="281.4" y="241.4">I2C</text>
<text x="276.9" y="273.8">3V3_CAM</text>
<text x="268.1" y="277.4">WAFER-XH2.54-2PZZ</text>
</g>
<g font-size="3.2" fill="#00f">
<text x="112.5" y="208.2">2</text>
<text x="112.5" y="204.7">1</text>
<text x="116" y="210">EN</text>
<text x="116" y="206.4">3V3</text>
<text x="130.2" y="210">IO23</text>
<text x="139.5" y="208.2">21</text>
<text x="112.5" y="215.3">4</text>
<text x="130.2" y="213.5">IO22</text>
<text x="139.5" y="215.3">23</text>
<text x="139.5" y="211.7">22</text>
<text x="112.5" y="218.8">5</text>
<text x="116" y="220.6">IO34</text>
<text x="116" y="217">VN</text>
<text x="133.7" y="220.6">RX</text>
<text x="133.9" y="217">TX</text>
<text x="139.5" y="218.8">24</text>
<text x="278.3" y="218.8">1</text>
<text x="281.8" y="220.6">1</text>
<text x="112.5" y="225.8">7</text>
<text x="112.5" y="222.3">6</text>
<text x="116" y="227.6">IO32</text>
<text x="116" y="224.1">IO35</text>
<text x="130.2" y="224.1">IO21</text>
<text x="139.5" y="222.3">25</text>
<text x="278.3" y="222.3">2</text>
<text x="281.8" y="224.1">2</text>
<text x="112.5" y="232.9">9</text>
<text x="112.5" y="229.4">8</text>
<text x="116" y="231.1">IO33</text>
<text x="130.2" y="231.1">IO19</text>
<text x="139.5" y="232.9">28</text>
<text x="139.5" y="229.4">27</text>
<text x="195.5" y="229.4">1</text>
<text x="195.5" y="232.9">2</text>
<text x="200" y="230.8">VIN</text>
<text x="217.9" y="230.8">VOUT</text>
<text x="229.3" y="229.4">5</text>
<text x="229.3" y="232.9">6</text>
<text x="110.4" y="240">11</text>
<text x="110.4" y="236.4">10</text>
<text x="116" y="238.2">IO26</text>
<text x="116" y="234.7">IO25</text>
<text x="130.2" y="234.7">IO18</text>
<text x="132.2" y="238.2">IO5</text>
<text x="139.5" y="240">30</text>
<text x="139.5" y="236.4">29</text>
<text x="195.5" y="240">3</text>
<text x="200" y="234.3">VIN</text>
<text x="217.9" y="234.3">VOUT</text>
<text x="229.3" y="240">7</text>
<text x="110.4" y="243.5">12</text>
<text x="116" y="245.3">IO14</text>
<text x="116" y="241.7">IO27</text>
<text x="130.2" y="245.3">IO16</text>
<text x="130.2" y="241.7">IO17</text>
<text x="139.5" y="243.5">31</text>
<text x="195.5" y="243.5">4</text>
<text x="200" y="241.4">GND</text>
<text x="200" y="244.9">GND</text>
<text x="219.6" y="241.4">GND</text>
<text x="219.6" y="244.9">GND</text>
<text x="229.3" y="243.5">8</text>
<text x="110.4" y="247">13</text>
<text x="116" y="248.8">IO12</text>
<text x="132.2" y="248.8">IO4</text>
<text x="139.5" y="250.5">33</text>
<text x="139.5" y="247">32</text>
<text x="278.3" y="248.8">1</text>
<text x="281.8" y="250.5">1</text>
<text x="110.4" y="257.6">16</text>
<text x="110.4" y="254.1">15</text>
<text x="116" y="255.8">IO13</text>
<text x="132.2" y="255.8">IO2</text>
<text x="132.2" y="252.3">IO0</text>
<text x="139.5" y="257.6">35</text>
<text x="139.5" y="254.1">34</text>
<text x="278.3" y="252.3">2</text>
<text x="278.3" y="255.8">3</text>
<text x="281.8" y="254.1">2</text>
<text x="281.8" y="257.6">3</text>
<text x="110.4" y="261.1">17</text>
<text x="116" y="262.9">D3</text>
<text x="116" y="259.4">D2</text>
<text x="130.2" y="259.4">IO15</text>
<text x="133.6" y="262.9">D1</text>
<text x="139.5" y="261.1">36</text>
<text x="110.4" y="268.2">19</text>
<text x="110.4" y="264.7">18</text>
<text x="116" y="269.9">5V</text>
<text x="116" y="266.4">CMD</text>
<text x="131.9" y="269.9">CLK</text>
<text x="133.6" y="266.4">D0</text>
<text x="139.5" y="268.2">38</text>
<text x="139.5" y="264.7">37</text>
<text x="278.3" y="282.3">1</text>
<text x="278.3" y="285.8">2</text>
<text x="281.8" y="284.1">1</text>
<text x="281.8" y="287.6">2</text>
</g>
<g font-size="3.2">
<text x="130.8" y="206.4">GND</text>
<text x="139.5" y="204.7">20</text>
<text x="130.8" y="227.6">GND</text>
<text x="139.5" y="225.8">26</text>
<text x="110.4" y="250.5">14</text>
<text x="116" y="252.3">GND</text>
</g>
<g font-size="3.2" fill="#f00">
<text x="112.5" y="211.7">3</text>
<text x="116" y="213.5">VP</text>
</g>
<g font-size="2.1" fill="#a54b4b">
<text x="96.6" y="35">1</text>
<text x="186.5" y="35">1</text>
<text x="276.5" y="35">1</text>
<text x="366.4" y="35">1</text>
<text x="96.6" y="38.5">2</text>
<text x="105.6" y="40.3">VS</text>
<text x="105.6" y="36.7">OUT</text>
<text x="186.5" y="38.5">2</text>
<text x="195.5" y="40.3">VS</text>
<text x="195.5" y="36.7">OUT</text>
<text x="276.5" y="38.5">2</text>
<text x="285.5" y="40.3">VS</text>
<text x="285.5" y="36.7">OUT</text>
<text x="366.4" y="38.5">2</text>
<text x="375.4" y="40.3">VS</text>
<text x="375.4" y="36.7">OUT</text>
<text x="96.6" y="42.1">3</text>
<text x="105.6" y="43.8">GND</text>
<text x="186.5" y="42.1">3</text>
<text x="195.5" y="43.8">GND</text>
<text x="276.5" y="42.1">3</text>
<text x="285.5" y="43.8">GND</text>
<text x="366.4" y="42.1">3</text>
<text x="375.4" y="43.8">GND</text>
<text x="96.6" y="77.3">1</text>
<text x="186.5" y="77.3">1</text>
<text x="276.5" y="77.3">1</text>
<text x="368.2" y="75.6">1</text>
<text x="377.2" y="77.3">OUT</text>
<text x="96.6" y="80.9">2</text>
<text x="105.6" y="82.6">VS</text>
<text x="105.6" y="79.1">OUT</text>
<text x="186.5" y="80.9">2</text>
<text x="195.5" y="82.6">VS</text>
<text x="195.5" y="79.1">OUT</text>
<text x="276.5" y="80.9">2</text>
<text x="285.5" y="82.6">VS</text>
<text x="285.5" y="79.1">OUT</text>
<text x="368.2" y="82.6">3</text>
<text x="368.2" y="79.1">2</text>
<text x="377.2" y="80.8">VS</text>
<text x="96.6" y="84.4">3</text>
<text x="105.6" y="86.1">GND</text>
<text x="186.5" y="84.4">3</text>
<text x="195.5" y="86.1">GND</text>
<text x="276.5" y="84.4">3</text>
<text x="285.5" y="86.1">GND</text>
<text x="377.2" y="84.4">GND</text>
<text x="96.6" y="119.7">2</text>
<text x="96.6" y="116.1">1</text>
<text x="105.6" y="117.9">OUT</text>
<text x="186.5" y="119.7">2</text>
<text x="186.5" y="116.1">1</text>
<text x="195.5" y="117.9">OUT</text>
<text x="276.5" y="119.7">2</text>
<text x="276.5" y="116.1">1</text>
<text x="285.5" y="117.9">OUT</text>
<text x="368.2" y="119.7">2</text>
<text x="368.2" y="116.1">1</text>
<text x="377.2" y="117.9">OUT</text>
<text x="96.6" y="123.2">3</text>
<text x="105.6" y="124.9">GND</text>
<text x="105.6" y="121.4">VS</text>
<text x="186.5" y="123.2">3</text>
<text x="195.5" y="124.9">GND</text>
<text x="195.5" y="121.4">VS</text>
<text x="276.5" y="123.2">3</text>
<text x="285.5" y="124.9">GND</text>
<text x="285.5" y="121.4">VS</text>
<text x="368.2" y="123.2">3</text>
<text x="377.2" y="124.9">GND</text>
<text x="377.2" y="121.4">VS</text>
<text x="96.6" y="158.5">1</text>
<text x="105.6" y="160.2">OUT</text>
<text x="186.5" y="158.5">1</text>
<text x="195.5" y="160.2">OUT</text>
<text x="276.5" y="158.5">1</text>
<text x="285.5" y="160.2">OUT</text>
<text x="368.2" y="158.5">1</text>
<text x="377.2" y="160.2">OUT</text>
<text x="96.6" y="165.5">3</text>
<text x="96.6" y="162">2</text>
<text x="105.6" y="167.3">GND</text>
<text x="105.6" y="163.7">VS</text>
<text x="186.5" y="165.5">3</text>
<text x="186.5" y="162">2</text>
<text x="195.5" y="167.3">GND</text>
<text x="195.5" y="163.7">VS</text>
<text x="276.5" y="165.5">3</text>
<text x="276.5" y="162">2</text>
<text x="285.5" y="167.3">GND</text>
<text x="285.5" y="163.7">VS</text>
<text x="368.2" y="165.5">3</text>
<text x="368.2" y="162">2</text>
<text x="377.2" y="167.3">GND</text>
<text x="377.2" y="163.7">VS</text>
</g>
</svg>
